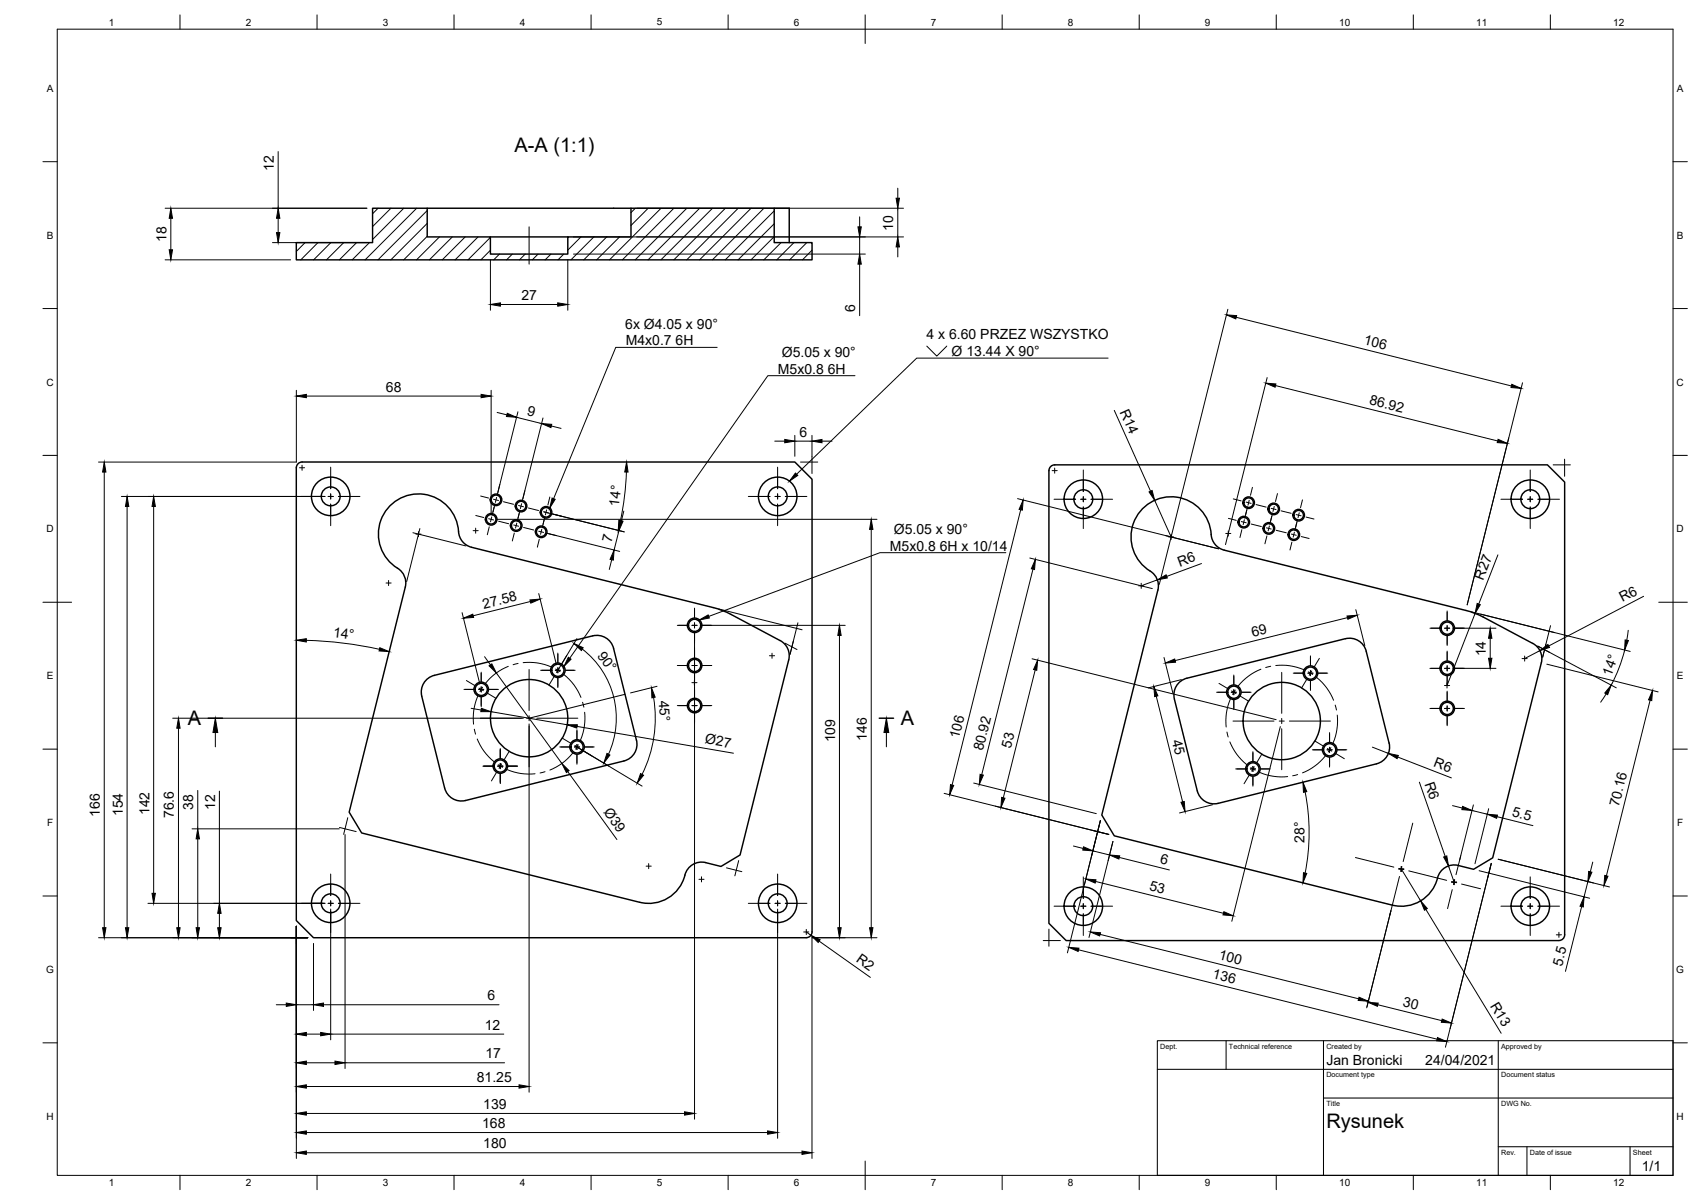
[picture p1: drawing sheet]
<svg xmlns="http://www.w3.org/2000/svg" width="594mm" height="420mm" viewBox="0 0 594 420" stroke-linecap="round" stroke-linejoin="round" font-family="sans-serif">
<!-- layer: Visible -->
<g fill="none" stroke="#000" stroke-width=".51">
<path d="M149.1 72.7h71.1M270.2 72.7h5.3v12M103.4 84.7h26.6v-12h19.1v10h22.1v6h27v-6h22v-10h50v12h13.2v6h-180zM171.2 82.7h27M104 161.8l1.4-.6h172l6 6v158a2.04 2.04 0 0 1-2 2h-172l-6-6v-158zM366.7 162.8l1.4-.6h172l6 6v158a2.04 2.04 0 0 1-2 2h-172l-6-6v-158zM272.3 223.5a6 6 0 0 1 3 6.8l-17 68.1-6.6 4-5.4-1.4a6.3 6.3 0 0 0-7.6 5.8 13 13 0 0 1-15.4 8.1l-97.1-24.2-4.3-7.3 19.6-78.5a6.4 6.4 0 0 0-3.9-7.4 14 14 0 0 1 2.3-23.7 14 14 0 0 1 20.3 12.6 6 6 0 0 0 4.4 4.6l85.9 21.5 3.9 1.5 17.9 9.5M469.6 222.9l-55.3 13.8M469.6 222.9a6 6 0 0 1 7.3 4.4l7.9 32a6 6 0 0 1-4.3 7.2l-55.3 13.9a6 6 0 0 1-7.3-4.4l-8-32a6 6 0 0 1 4.4-7.3M538 231.3a6 6 0 0 0-3-6.8l-17.9-9.5-3.9-1.5-85.9-21.5a6.4 6.4 0 0 1-4.7-6.9 14 14 0 0 0-22-9.1 14 14 0 0 0 1.6 23.8 6 6 0 0 1 2 6.1l-19.6 78.5 4.3 7.3 97.1 24.2a13.2 13.2 0 0 0 16.1-10.4 6 6 0 0 1 6.9-3.5l5.3 1.4 6.7-4 17-68.1M155.2 275l-8-32a6 6 0 0 1 4.4-7.3l55.3-13.8a6 6 0 0 1 7.3 4.4l7.9 32a6 6 0 0 1-4.3 7.2l-55.3 13.9a6 6 0 0 1-7.3-4.4"/>
<circle cx="115.4" cy="173.2" r="3.3"/>
<circle cx="115.4" cy="173.2" r="6.7"/>
<circle cx="173.1" cy="174.4" r="1.66"/>
<circle cx="173.1" cy="174.4" r="2.02"/>
<circle cx="181.9" cy="176.6" r="1.66"/>
<circle cx="181.9" cy="176.6" r="2.02"/>
<circle cx="190.6" cy="178.8" r="1.66"/>
<circle cx="190.6" cy="178.8" r="2.02"/>
<circle cx="271.5" cy="173.2" r="3.3"/>
<circle cx="271.5" cy="173.2" r="6.7"/>
<circle cx="378.1" cy="174.2" r="3.3"/>
<circle cx="378.1" cy="174.2" r="6.7"/>
<circle cx="435.8" cy="175.4" r="1.66"/>
<circle cx="435.8" cy="175.4" r="2.02"/>
<circle cx="444.6" cy="177.6" r="1.66"/>
<circle cx="444.6" cy="177.6" r="2.02"/>
<circle cx="453.3" cy="179.8" r="1.66"/>
<circle cx="453.3" cy="179.8" r="2.02"/>
<circle cx="534.2" cy="174.2" r="3.3"/>
<circle cx="534.2" cy="174.2" r="6.7"/>
<circle cx="171.4" cy="181.2" r="1.66"/>
<circle cx="171.4" cy="181.2" r="2.02"/>
<circle cx="180.2" cy="183.4" r="1.66"/>
<circle cx="180.2" cy="183.4" r="2.02"/>
<circle cx="188.9" cy="185.6" r="1.66"/>
<circle cx="188.9" cy="185.6" r="2.02"/>
<circle cx="434.1" cy="182.2" r="1.66"/>
<circle cx="434.1" cy="182.2" r="2.02"/>
<circle cx="442.9" cy="184.4" r="1.66"/>
<circle cx="442.9" cy="184.4" r="2.02"/>
<circle cx="451.6" cy="186.6" r="1.66"/>
<circle cx="451.6" cy="186.6" r="2.02"/>
<circle cx="242.5" cy="218.2" r="2.53"/>
<circle cx="242.5" cy="218.2" r="2.13"/>
<circle cx="505.2" cy="219.2" r="2.53"/>
<circle cx="505.2" cy="219.2" r="2.13"/>
<circle cx="194.7" cy="233.9" r="2.53"/>
<circle cx="194.7" cy="233.9" r="2.13"/>
<circle cx="242.5" cy="232.2" r="2.53"/>
<circle cx="242.5" cy="232.2" r="2.13"/>
<circle cx="457.4" cy="234.9" r="2.53"/>
<circle cx="457.4" cy="234.9" r="2.13"/>
<circle cx="505.2" cy="233.2" r="2.53"/>
<circle cx="505.2" cy="233.2" r="2.13"/>
<circle cx="168" cy="240.6" r="2.53"/>
<circle cx="168" cy="240.6" r="2.13"/>
<circle cx="184.7" cy="250.6" r="13.5"/>
<circle cx="242.5" cy="246.2" r="2.53"/>
<circle cx="242.5" cy="246.2" r="2.13"/>
<circle cx="430.7" cy="241.6" r="2.53"/>
<circle cx="430.7" cy="241.6" r="2.13"/>
<circle cx="447.4" cy="251.6" r="13.5"/>
<circle cx="505.2" cy="247.2" r="2.53"/>
<circle cx="505.2" cy="247.2" r="2.13"/>
<circle cx="174.6" cy="267.3" r="2.53"/>
<circle cx="174.6" cy="267.3" r="2.13"/>
<circle cx="201.4" cy="260.7" r="2.53"/>
<circle cx="201.4" cy="260.7" r="2.13"/>
<circle cx="437.3" cy="268.3" r="2.53"/>
<circle cx="437.3" cy="268.3" r="2.13"/>
<circle cx="464.1" cy="261.7" r="2.53"/>
<circle cx="464.1" cy="261.7" r="2.13"/>
<circle cx="115.4" cy="315.2" r="3.3"/>
<circle cx="115.4" cy="315.2" r="6.7"/>
<circle cx="271.5" cy="315.2" r="3.3"/>
<circle cx="271.5" cy="315.2" r="6.7"/>
<circle cx="378.1" cy="316.2" r="3.3"/>
<circle cx="378.1" cy="316.2" r="6.7"/>
<circle cx="534.2" cy="316.2" r="3.3"/>
<circle cx="534.2" cy="316.2" r="6.7"/>
</g>
<!-- layer: Border -->
<g fill="none" stroke="#000" stroke-width=".35">
<path d="M20 10.2h564v400h-564zM62.8 5.2v5M110.7 5.2v5M158.5 5.2v5M206.3 5.2v5M254.1 5.2v5M302 5.2v10M349.8 5.2v5M397.6 5.2v5M445.5 5.2v5M493.3 5.2v5M541.1 5.2v5"/>
<path d="M15 56.4h5M584 56.4h5M15 107.7h5M584 107.7h5M15 158.9h5M584 158.9h5M15 210.2h10M579 210.2h10M15 261.4h5M584 261.4h5M15 312.7h5M584 312.7h5"/>
<path d="M15 363.9h5M584 363.9h5M62.8 410.2v5M110.7 410.2v5M158.5 410.2v5M206.3 410.2v5M254.1 410.2v5M302 405.2v10M349.8 410.2v5M397.6 410.2v5M445.5 410.2v5M493.3 410.2v5"/>
<path d="M541.1 410.2v5"/>
</g>
<!-- layer: TitleBlock -->
<path d="M404 363.2h180v47h-180zM404 373.2h180M428 363.2v10M462 363.2v47M523 363.2v47M462 383.2h122M523 400.2h61M533 400.2v10M569 400.2v10" fill="none" stroke="#000" stroke-width=".36"/>
<!-- layer: Hatching -->
<g fill="none" stroke="#000" stroke-width=".35">
<path d="M132 72.7l-2 1.9M136.5 72.7l-6.5 6.4M140.9 72.7l-10.9 10.9M145.4 72.7l-18 18M149.1 73.5l-17.2 17.2M149.1 78l-12.7 12.7M221.8 72.7l-1.6 1.5M226.3 72.7l-6.1 6M230.7 72.7l-18 18M235.2 72.7l-18 18M239.7 72.7l-18 18M244.2 72.7l-18 18"/>
<path d="M248.7 72.7l-18 18M253.2 72.7l-18 18M257.7 72.7l-18 18M262.2 72.7l-18 18M266.7 72.7l-18 18M270.2 73.6l-17 17.1M270.2 78.1l-12.6 12.6M106.5 84.7l-3.1 3M111 84.7l-6 6M115.5 84.7l-6 6M120 84.7l-6 6M124.5 84.7l-6.1 6"/>
<path d="M128.9 84.7l-6 6M149.1 82.5l-8.2 8.2M153.4 82.7l-8 8M157.9 82.7l-8 8M162.4 82.7l-8 8M166.9 82.7l-8 8M171.2 82.8l-7.8 7.9M171.2 87.3l-3.3 3.4M174.3 88.7l-2 2M178.8 88.7l-2 2M183.3 88.7l-2 2M187.8 88.7l-2 2"/>
<path d="M192.3 88.7l-2 2M196.8 88.7l-2 2M198.3 82.7l-.1 .1M202.8 82.7l-4.6 4.6M207.3 82.7l-8 8M211.8 82.7l-8 8M216.3 82.7l-8 8M270.2 82.6l-8.1 8.1M272.6 84.7l-6 6M277.1 84.7l-6 6M281.6 84.7l-6 6M283.4 87.3l-3.3 3.4"/>
</g>
<!-- layer: Annotations -->
<path d="M72.7 250.6h5M306.9 250.6h5" fill="none" stroke="#000" stroke-width=".51"/>
<path d="M250.3 121.2h-35.4l-21.7 52.8M298.4 131.1h-30.4l-69.1 98.6M323.5 120.8l3.5 3.5 3.5-3.5M386.8 125h-66.8l-42 40.5M351.1 192.9h-44l-59.7 22.2M75.2 255.6v5M309.4 255.6v5" fill="none" stroke="#000" stroke-width=".35"/>
<path d="M192.7 173.8l1.1 .4-1.9 3.1zM277.6 165.1l.9 .8-3 2zM244.1 216.3l3.1-1.7 .4 1.1zM198.4 229.4l.9 .6-2.5 2.6zM75.2 250.6l.8 5h-1.7zM309.4 250.6l.8 5h-1.7z" fill="#000" stroke="#000" stroke-width=".35"/>
<!-- layer: Center Lines -->
<g fill="none" stroke="#000" stroke-width=".35">
<path d="M184.7 79.2v13M104.5 163.2h1.8M105.2 173.2h7.6M105.4 162.3v1.8M114.5 173.2h1.8M115.4 163v7.6M115.4 172.3v1.8M115.4 175.9v7.6M118.1 173.2h7.5M166.1 179.9l2.7 .7M167.8 173.1l2.7 .7M172.3 174.2l1.7 .5"/>
<path d="M172.8 175.9l-1 3.9M173.3 173.6l-.4 1.7M174.5 169.1l-.7 2.8M175.7 175.1l3.6 .9M181 176.4l1.7 .4M181.5 178.1l-1 3.9M182.1 175.8l-.5 1.7M183.2 171.3l-.7 2.7M184.4 177.3l3.6 .9M189.7 178.6l1.8 .4M190.8 177.9l-.4 1.8M191.9 173.4l-.7 2.8"/>
<path d="M193.2 179.5l2.7 .6M261.2 173.2h7.6M270.5 173.2h1.8M271.4 163v7.6M271.4 172.3v1.8M271.4 175.9v7.6M274.1 173.2h7.5M367.2 164.2h1.8M367.9 174.2h7.6M368.1 163.3v1.8M377.2 174.2h1.8M378.1 164v7.6"/>
<path d="M378.1 173.3v1.8M378.1 176.9v7.5M380.8 174.2h7.5M430.5 174.1l2.7 .7M435 175.2l1.7 .5M435.5 176.9l-1 3.9M436 174.6l-.4 1.7M437.2 170.1l-.7 2.7M438.4 176.1l3.6 .9M443.7 177.4l1.7 .4M444.2 179l-1 4M444.8 176.7l-.5 1.8"/>
<path d="M445.9 172.3l-.7 2.7M447.1 178.3l3.6 .8M452.4 179.6l1.8 .4M453.5 178.9l-.4 1.8M454.6 174.4l-.7 2.8M523.9 174.2h7.6M533.2 174.2h1.8M534.1 164v7.6M534.1 173.3v1.8M534.1 176.9v7.5M536.8 174.2h7.5M145.2 186.4h1.8"/>
<path d="M146.1 185.5v1.8M165.1 185.2h1.8M166 184.3v1.8M170.6 181l1.7 .5M170.8 183.8l-.7 2.8M171.6 180.4l-.4 1.7M174 181.9l3.6 .9M179.3 183.2l1.7 .4M179.5 186l-.7 2.8M180.4 182.5l-.5 1.8M182.8 184.1l3.5 .9M188 185.4l1.8 .4"/>
<path d="M188.2 188.2l-.6 2.7M189.1 184.7l-.4 1.8M190.2 180.2l-.9 4M191.5 186.2l2.7 .7M407.9 187.4h1.8M408.8 186.5v1.8M427.8 186.2h1.8M428.7 185.3v1.8M428.8 180.9l2.7 .7M433.3 182l1.7 .4M433.5 184.8l-.7 2.8M434.3 181.4l-.4 1.7"/>
<path d="M436.7 182.9l3.6 .8M442 184.2l1.7 .4M442.2 187l-.7 2.8M443.1 183.5l-.5 1.8M445.5 185.1l3.5 .8M450.7 186.4l1.8 .4M450.9 189.2l-.6 2.7M451.8 185.7l-.4 1.8M452.9 181.2l-.9 3.9M454.2 187.2l2.7 .7M455.9 180.4l2.7 .7M134.7 203.5h1.8"/>
<path d="M135.6 202.6v1.7M236.4 218.2h3.4M241.5 218.2h1.8M242.4 212.2v3.4M242.4 217.3v1.8M245.1 218.2h3.4M397.4 204.4h1.8M398.3 203.5v1.8M499.1 219.2h3.4M504.2 219.2h1.8M505.1 213.2v3.4M505.1 218.3v1.8"/>
<path d="M507.8 219.2h3.4M162.8 237.5l2.9 1.7M168 234.6v3.3M168 239.7v1.8M168.4 239.8l-.9 1.6M177.4 232.5a19.3 19.3 0 0 0-7.9 5.9M180.8 231.5l-1.7 .5M182.6 231.2a19.3 19.3 0 0 1 9.7 1.5M184.7 233.6v14.3M188.7 233.9h3.3M193.3 236.2l-1.7 2.9M193.8 233.9h1.8"/>
<path d="M194 233.5l1.5 .9M194.7 227.9v3.3M194.7 233v1.8M194.7 236.6v3.3M195.2 233.2l-.9 1.5M196.9 235.5a19.3 19.3 0 0 1 5.9 7.9M197.4 233.9h3.3M197.8 228.7l-1.7 2.9M236.4 232.2h3.4M241.5 238.2h1.8M241.5 232.2h1.8M242.4 220.9v3.4"/>
<path d="M242.4 226.2v3.4M242.4 231.4v1.7M242.4 234.9v4.2M245.1 232.2h3.4M268.6 228.8h1.8M269.5 227.9v1.8M425.5 238.5l2.9 1.7M430.7 235.6v3.3M440.1 233.5a19.5 19.5 0 0 0-7.9 5.9M443.5 232.5l-1.7 .4M445.3 232.2a19.6 19.6 0 0 1 9.7 1.5M447.4 234.6v14.3"/>
<path d="M451.4 234.9h3.3M456 237.2l-1.7 2.9M456.5 234.9h1.8M456.7 234.5l1.5 .9M457.4 228.9v3.3M457.4 234v1.8M457.4 237.6v3.3M457.9 234.1l-.9 1.6M459.6 236.5a19.3 19.3 0 0 1 5.9 7.9M460.1 234.9h3.3M460.5 229.7l-1.7 2.9M499.1 233.2h3.4"/>
<path d="M504.2 239.2h1.8M504.2 233.2h1.8M505.1 238.3v1.8M505.1 221.9v3.4M505.1 227.2v3.3M505.1 232.3v1.8M505.1 235.9v3.3M507.8 233.2h3.4M531.3 229.8h1.8M532.2 228.9v1.8M161.9 240.6h3.4M165.6 254.5l.4 1.7"/>
<path d="M166.6 257.9a19.3 19.3 0 0 0 5.8 7.9M166.8 243a19.2 19.2 0 0 0-1.5 9.7M167.1 240.6h1.7M167.2 240.1l1.5 .9M167.7 250.6h14.3M168 243.3v3.3M170.3 242l2.8 1.7M170.6 240.6h3.4M183.8 250.6h1.8M184.7 249.7v1.8M184.7 253.3v14.3M187.3 250.6h14.4"/>
<path d="M196.2 257.6l2.9 1.7M201.4 254.7v3.3M201.4 259.8v1.8M201.9 259.9l-1 1.5M203.3 245.1l.5 1.7M204.1 248.6a19.8 19.8 0 0 1-1.5 9.7M236.4 246.2h3.4M241.5 246.2h1.8M242.4 240.2v3.4M242.4 245.3v1.8M242.4 248.9v3.4M245.1 246.2h3.4"/>
<path d="M424.6 241.6h3.4M428.3 255.5l.4 1.7M429.3 258.9a19.3 19.3 0 0 0 5.8 7.9M429.5 244a19.2 19.2 0 0 0-1.5 9.7M429.8 241.6h1.7M429.9 241.1l1.5 .9M430.4 251.6h14.3M430.7 240.7v1.8M430.7 244.3v3.3M431.1 240.8l-.9 1.5M433 243l2.8 1.7M433.3 241.6h3.4"/>
<path d="M446.5 251.6h1.8M447.4 250.7v1.8M447.4 254.3v14.3M450 251.6h14.4M458.9 258.6l2.9 1.7M464.1 255.7v3.3M466 246l.5 1.8M466.8 249.5a19.8 19.8 0 0 1-1.5 9.8M499.1 247.2h3.4M504.2 247.2h1.8M505.1 241.2v3.3M505.1 246.3v1.8"/>
<path d="M505.1 249.9v3.4M507.8 247.2h3.4M168.6 267.4h3.4M173.2 269.6l-1.7 2.9M173.7 267.4h1.8M173.9 266.9l1.5 .9M174.6 261.3v3.4M174.6 266.4v1.8M174.6 270v3.4M175.1 266.6l-.9 1.5M177 268.6a19.2 19.2 0 0 0 9.8 1.4M177.3 267.4h3.4"/>
<path d="M177.7 262.2l-1.7 2.8M190.2 269.3l-1.7 .4M195.4 260.7h3.3M199.9 262.9a19.3 19.3 0 0 1-8 5.8M200.5 260.7h1.8M200.6 260.2l1.6 .9M201.4 263.4v3.3M203.7 262.1l2.8 1.7M204.1 260.7h3.3M431.3 268.3h3.4M435.9 270.6l-1.7 2.9M436.4 268.3h1.8"/>
<path d="M436.6 267.9l1.5 .9M437.3 262.3v3.4M437.3 267.4v1.8M437.3 271v3.4M437.8 267.6l-.9 1.5M439.7 269.6a19.5 19.5 0 0 0 9.8 1.4M440 268.3h3.4M440.4 263.2l-1.7 2.8M452.9 270.3l-1.7 .4M458.1 261.7h3.3M462.6 263.9a19.5 19.5 0 0 1-8 5.8M463.2 261.7h1.8"/>
<path d="M463.3 261.2l1.6 .9M464.1 260.8v1.8M464.1 264.4v3.3M464.6 260.9l-1 1.5M466.4 263l2.8 1.8M466.8 261.7h3.3M473.1 299.3l13.4 3.3M493.1 287.3l-3.3 13.4M509.9 298.6l-1.7 6.6M105.2 315.2h7.6M114.5 315.2h1.8M115.4 305v7.5"/>
<path d="M115.4 314.3v1.8M115.4 317.9v7.6M118.1 315.2h7.5M225.5 302.3h1.8M226.4 301.4v1.7M244 306.9h1.7M244.9 306v1.8M261.2 315.2h7.6M270.5 315.2h1.8M271.4 305v7.5M271.4 314.3v1.8M271.4 317.9v7.6"/>
<path d="M274.1 315.2h7.5M367.9 316.2h7.6M377.2 316.2h1.8M378.1 306v7.5M378.1 315.3v1.8M378.1 318.9v7.6M380.8 316.2h7.5M488.2 303.3h1.8M488.3 303l1.7 .5M488.5 305.9l-3.4 13.4M489.1 302.4v1.7M489.3 302.4l-.4 1.7"/>
<path d="M491.7 303.9l13.3 3.3M506.7 307.8h1.7M506.7 307.6l1.7 .5M506.9 310.5l-1.6 6.6M507.6 307v1.7M507.8 307l-.5 1.7M510.2 308.5l6.6 1.7M523.9 316.2h7.6M533.2 316.2h1.8M534.1 306v7.5M534.1 315.3v1.8M534.1 318.9v7.6"/>
<path d="M536.8 316.2h7.5M280.5 325.2h1.8M281.4 324.3v1.8M543.2 326.2h1.8M544.1 325.3v1.8"/>
</g>
<!-- layer: Dimensions -->
<g fill="none" stroke="#000" stroke-width=".35">
<path d="M97.1 52.9v19.8M57.6 72.7h70.5M59.6 76.2v11M97.1 76.2v5M222.2 72.7h93.2M300.1 75.7v3.5M313.4 65.7v3.5M313.4 72.7v10M57.6 90.7h43.8M95.1 84.7h33M171.2 90.7v17.6M198.2 90.7v17.6"/>
<path d="M200.2 82.7h115.2M200.2 88.7h101.8M300.1 82.7v6M300.1 92.2v18M313.4 86.2v3.5M174.7 106.3h20M428.6 107.9l-24 96M431.5 110.7l96 24M103.4 136.2v25h-69M106.9 138.2h61M171.4 136.2v43M442.3 131.8l-14.5 58.3"/>
<path d="M445.2 134.6l77.6 19.3M531.4 133.6l-19.3 77.5M173.5 143.9l3.4 .9M180.3 145.6l8.7 2.2M180.8 143.7l-7.2 28.8M189.5 145.9l-7.2 28.8M192.4 148.7l3.4 .8M270.4 153.9h3.5M277.4 151.9v7.3M277.4 153.9h6M283.4 151.9v13.3M286.9 153.9h3.5"/>
<path d="M388.9 143.2l12.7 28.2M36.4 164.7v159M42.4 173.2h71M44.4 176.7v147M53.6 176.7v135M189.9 178.6l28.1 7M217.7 178.4l-.8 3.4M218.7 164.7l-.8 9.2-1.3 7.8M279.4 161.2h6M355.2 174l70.1 17.5M356.3 177.9l-24 96.1M403 174.6l5.8 12.8"/>
<path d="M542.1 162.2h6M546.1 160.2v6M144.1 185.9l18.5 4.6M146.6 184.4l-4.7 18.6M173.4 181.2h132.7M190.8 186.1l25.5 6.3M213.5 195.3l-.8 3.4M216 185.1l-1.6 6.8M304.1 184.7v139M359.5 194.7l42.7 10.7M360.6 198.6l-17.9 71.7M419.4 196.7l-12.2 4.4"/>
<path d="M522.8 193.6l-6.7 17.2M161.3 213.8l6.2 24.9M185.1 209.9l-19.9 5M188 207.1l6.2 24.9M244.4 218.2h50.6M250.9 212.5l29.1 7.3M278.5 217.3l-2.7 11M404 202.4l-5.7 2M470.3 215.5l-60.1 15M473.2 212.7l3.2 12.6M507.1 219.2h15.1M513.6 213.5l55.4 13.8"/>
<path d="M514.9 214.1l-9.8 25.1M541.2 218.3l-2.7 11M568.3 220l-.5 3.4M573.7 208.1l-33.1 17.3M106.9 223.5a134 134 0 0 1 25.6 3.1M169.1 229.2l2.1 2.8M173.2 234.8l22.9 31.6M201.4 222.8l-7 11.7M203.3 226.5a30.4 30.4 0 0 1 9.1 36.7M229.3 239.5l-9.2 2.3M242.4 220.2v170.4M274 224.5l4.2 2.2"/>
<path d="M293 221.7v102M360.2 229.9l85.2 21.2M361.3 233.8l-11.1 44.6M406.3 229.4l3.1 12.6M412.3 237.2l-11.5 2.9M507.1 233.2h15.1M520.1 222.7v7M536.7 225.5l27.5 14.5M537.5 227.1l-5.3 2.7M539.9 231.8l38.9 9.6M567.1 226.8l-2.2 6.9-2.5 5.4M60.3 250.6h122.4"/>
<path d="M62.3 254.1v69.6M164.5 247.2l3.4 .6M171.4 248.3l26.6 4.6M184.7 252.6v128.5M201.4 253.5l54.6 9.3M228.1 243.4a44 44 0 0 1-4 26.8M403.6 243l9.2 36.8M446.9 253.6l-16.9 67.9M560.6 242.1l-1.9 2.9M576 244.4l-15.3 61.2M69 275.8v13.4M76.6 276.1v39.1"/>
<path d="M198.2 269.3l17.1 23.7M200.8 260.3l23.3 14M329.5 276.9l57.5 14.3M339.9 273.3l42.8 10.6M455.6 276.4a72.6 72.6 0 0 1 0 28.3M479 260.7l5.6 2.2M487.9 264.2l18.7 7.3M495.4 272.9l9 26M67 289.2h51.4M69 292.7v31M118.5 288.8l5.8 1.4M120.4 291.2v81.7"/>
<path d="M121.4 285.3l-1.4 5.9M374.7 295.2l3.4 .9M381.5 296.9l5.8 1.5M382.7 292.2l1.4-5.9-11.5 46.2M390.7 299.2l17.5 4.4M423.2 280.8l-11.5 2.9M507 281.1l3.4 .9M513.8 282.8l5.3 1.3M514.3 280.9l-4.8 19.2M519.6 282.2l-4.8 19.2M522.5 285l12.6 3.1M522.9 299.8l38.9 9.7"/>
<path d="M51.6 315.2h61.8M76.6 318.7v5M115.4 317.2v45.7M253.6 302.9l5.3 1.3M257.8 300.3l-1.3 5.3M271.4 317.2v80M382.4 307.6l44.6 11.1M386.8 300.3l1.7-6.7-8.4 33.6M485.5 317.8l-8.5 33.9M489.1 303.3l6.8 11.1M497.7 317.4l26.3 43.2M505.6 302.2l2 5.6"/>
<path d="M516.3 303.8l38.6 9.7M520.5 301.3l-16 64.1M552.1 316.4l-5.7 22.6M554.2 307.6l-1.3 5.4M555.9 300.8l-.8 3.4M34.4 327.2h73M103.4 323.2v81.1M109.4 329.2v23.4M281.4 325.2l1.7 1.2M285.9 328.4l17.9 12.7M306.1 327.2h-22.7v77.1M364.1 328.2h6"/>
<path d="M366.1 324.2v6M376.4 331.4l125.2 31.2M384 326.1l90.2 22.5M96.4 350.6h3.5M103.4 350.6h6M112.9 350.6h61.3M480.9 350.6l22.3 5.6M106.9 370.9h10M106.9 360.9h5M106.9 379.2h74.3M115.4 360.9h60.5M120.4 370.9h55.7"/>
<path d="M106.9 395.2h161M106.9 388.6h132M106.9 402.3h173"/>
</g>
<g fill="#000" stroke="#000" stroke-width=".35">
<path d="M59.6 72.7l.6 3.5h-1.1zM97.1 72.7l.6 3.5h-1.2zM299.5 79.2h1.1l-.5 3.5zM312.8 69.2h1.1l-.5 3.5zM59.1 87.2h1.1l-.6 3.5zM96.5 81.2h1.2l-.6 3.5zM300.1 88.7l.5 3.5h-1.1zM313.4 82.7l.5 3.5h-1.1zM171.2 106.3l3.5-.6v1.1zM194.7 105.7l3.5 .6-3.5 .5zM428.1 109.9l3.5 .3-.2 1.1zM103.4 138.2l3.5-.6v1.2z"/>
<path d="M167.9 137.6l3.5 .6-3.5 .6zM441.8 133.7l3.5 .3-.2 1.1zM527.7 134.1l3.2 1.4-3.5-.3zM177.1 144.2l3.2 1.4-3.5-.2zM189 147.8l3.6 .3-.3 1.1zM273.9 153.4l3.5 .5-3.5 .6zM283.4 153.9l3.5-.5v1.1zM522.9 153.3l3.3 1.4-3.6-.2zM36.4 161.2l.6 3.5h-1.2zM44.4 173.2l.6 3.5h-1.2zM53.6 173.2l.6 3.5h-1.1zM218.7 161.2l.5 3.5h-1.1z"/>
<path d="M357.1 174.5l-.3 3.5-1.1-.2zM401.1 171.7l1-.5 .9 3.4zM214.4 191.9l-.3 3.6-1.2-.3zM216.3 181.6l1.2 .3-1.5 3.2zM216 181.5l1.1 .3-1.3 3.3zM304.1 181.2l.6 3.5h-1.2zM361.4 195.2l-.3 3.6-1.1-.3zM161.8 215.7l3.2-1.4 .3 1.2zM185 209.4l3.5-.3-3.2 1.4zM404 202.4l3-1.8 .4 1.1zM470.2 215l3.5-.3-3.2 1.4zM515.6 210.6l1.1 .4-1.8 3.1z"/>
<path d="M103.4 223.4l3.5-.5v1.1zM132.6 226l3.2 1.4-3.5-.2zM170.7 232.3l1-.6 1.5 3.1zM200.3 224.6l3.3 1.4-.7 1zM293 218.2l.6 3.5h-1.2zM362.2 230.4l-.3 3.5-1.1-.3zM406.8 231.4l3.2-1.4 .3 1.1zM520.1 219.2l.6 3.5h-1.1zM519.6 229.7h1.1l-.6 3.5zM537.5 227.1l2.8-2.2 .6 1zM567.2 223.3l1.2 .2-1.3 3.3zM62.3 250.6l.6 3.5h-1.2z"/>
<path d="M168 247.2l3.4 1.1h-3.6zM198 252.9h3.5l-.2 1.2zM227.4 240l1.3 3.3-1.2 .2zM402.7 239.6l1.5 3.2-1.2 .3zM562.4 239.1l-1.3 3.3-1-.5zM576.8 241l-.3 3.5-1.1-.3zM196.1 266.4l2.5 2.5-.9 .7zM211.9 262.9l1 .6-2.1 2.8zM223.6 270l1 .5-2.2 2.8zM331.8 273.8l1.1 .3-1.4 3.2zM342.1 270.2l1.1 .3-1.4 3.2zM349.6 278.3l1.2 .3-1.4 3.2z"/>
<path d="M412.2 280l1.2-.3 .2 3.5zM454.8 273l1.3 3.2-1.1 .3zM484.6 262.9l3.5 .7-.4 1.1zM69 289.2l.6 3.5h-1.1zM378.2 295.5l3.3 1.4-3.6-.2zM387.3 298.4l3.5 .3-.3 1.1zM503.9 299.1l1.1-.4 .6 3.5zM510.5 281.4l3.3 1.4-3.5-.3zM519.1 284.1l3.6 .3-.3 1.2zM53.1 311.7h1.1l-.6 3.5zM76.6 315.2l.6 3.5h-1.2zM379 306.7l3.5 .3-.2 1.2z"/>
<path d="M427.2 318.2l3.2 1.4-3.5-.3zM455 304.5l1.1 .3-1.3 3.3zM495.9 314.4l2.3 2.7-1 .5zM552.9 313l-.3 3.5-1.1-.3zM554.5 304.1l1.1 .3-1.4 3.2zM560.1 305.5l1.2 .3-1.4 3.2zM35.8 323.7h1.2l-.6 3.5zM43.8 323.7h1.2l-.6 3.5zM61.7 323.7h1.2l-.6 3.5zM68.5 323.7h1.1l-.6 3.5zM76 323.7h1.2l-.6 3.5zM283.1 326.4l3.2 1.5-.7 1z"/>
<path d="M292.4 323.7h1.2l-.6 3.5zM303.5 323.7h1.2l-.6 3.5zM373.1 330.6l3.5 .3-.3 1.1zM380.6 325.2l3.5 .3-.3 1.1zM99.9 350l3.5 .6-3.5 .6zM109.4 350.6l3.5-.6v1.2zM474.4 348l3.2 1.4-3.5-.3zM477.5 349.8l3.6 .3-.3 1.1zM503.4 355.6l3.2 1.4-3.5-.3zM103.4 370.9l3.5-.6v1.2zM103.4 360.9l3.5-.6v1.2zM103.4 379.2l3.5-.6v1.1z"/>
<path d="M111.9 360.3l3.5 .6-3.5 .6zM116.9 370.3l3.5 .6-3.5 .6zM181.2 378.6l3.5 .6-3.5 .5zM501.8 362.1l3.2 1.4-3.5-.3zM103.4 395.2l3.5-.5v1.1zM103.4 388.6l3.5-.6v1.1zM238.9 388l3.5 .6-3.5 .5zM267.9 394.7l3.5 .5-3.5 .6zM103.4 402.3l3.5-.6v1.1zM279.9 401.7l3.5 .6-3.5 .5z"/>
</g>
<!-- layer: Sketch1 -->
<path d="M218.1 242.3l-33.4 8.3" fill="none" stroke="#000" stroke-width=".36"/>
<g font-size="7">
<text x="179.6" y="53">A-A (1:1)</text>
<text x="65.5" y="253.1">A</text>
<text x="314.4" y="253.1">A</text>
<text x="463" y="393.7">Rysunek</text>
</g>
<g font-size="4.9">
<text x="95.6" y="59.6" transform="rotate(-90 95.6 59.6)">12</text>
<text x="311.8" y="80.5" transform="rotate(-90 311.8 80.5)">10</text>
<text x="58.1" y="84.5" transform="rotate(-90 58.1 84.5)">18</text>
<text x="182" y="104.8">27</text>
<text x="298.5" y="108.9" transform="rotate(-90 298.5 108.9)">6</text>
<text x="218.2" y="114.7">6x Ø4.05 x 90°</text>
<text x="323.4" y="118.3">4 x 6.60 PRZEZ WSZYSTKO</text>
<text x="218.4" y="120.5">M4x0.7</text>
<text x="235.8" y="120.5">6H</text>
<text x="272.9" y="124.6">Ø5.05 x 90°</text>
<text x="332.2" y="124.3">Ø 13.44 X 90°</text>
<text x="475.8" y="120.2" transform="rotate(14 475.8 120.2)">106</text>
<text x="271.5" y="130.4">M5x0.8</text>
<text x="288.9" y="130.4">6H</text>
<text x="134.7" y="136.7">68</text>
<text x="390.8" y="143.6" transform="rotate(66 390.8 143.6)">R14</text>
<text x="477.7" y="141.1" transform="rotate(14 477.7 141.1)">86.92</text>
<text x="183.7" y="144.9" transform="rotate(14 183.7 144.9)">9</text>
<text x="279.1" y="152.4">6</text>
<text x="216" y="176.8" transform="rotate(-83 216 176.8)">14°</text>
<text x="213.4" y="189.5" transform="rotate(-76 213.4 189.5)">7</text>
<text x="312" y="186.3">Ø5.05 x 90°</text>
<text x="310.6" y="192.2">M5x0.8</text>
<text x="328" y="192.2">6H x 10/14</text>
<text x="411.8" y="197.8" transform="rotate(-20 411.8 197.8)">R6</text>
<text x="517.7" y="202.6" transform="rotate(-69 517.7 202.6)">R27</text>
<text x="168.9" y="212.4" transform="rotate(-14 168.9 212.4)">27.58</text>
<text x="566.3" y="210.2" transform="rotate(-28 566.3 210.2)">R6</text>
<text x="116.2" y="222.5" transform="rotate(7 116.2 222.5)">14°</text>
<text x="437.2" y="222.2" transform="rotate(-14 437.2 222.2)">69</text>
<text x="208.3" y="228.8" transform="rotate(54 208.3 228.8)">90°</text>
<text x="518.6" y="229.1" transform="rotate(-90 518.6 229.1)">14</text>
<text x="562.3" y="236.1" transform="rotate(-69 562.3 236.1)">14°</text>
<text x="230" y="244.5" transform="rotate(87 230 244.5)">45°</text>
<text x="334.7" y="257.9" transform="rotate(-76 334.7 257.9)">106</text>
<text x="245.9" y="259.4" transform="rotate(10 245.9 259.4)">Ø27</text>
<text x="291.5" y="259.1" transform="rotate(-90 291.5 259.1)">109</text>
<text x="302.6" y="258.5" transform="rotate(-90 302.6 258.5)">146</text>
<text x="343.1" y="262.2" transform="rotate(-76 343.1 262.2)">80.92</text>
<text x="352.9" y="261.2" transform="rotate(-76 352.9 261.2)">53</text>
<text x="409.1" y="258.4" transform="rotate(76 409.1 258.4)">45</text>
<text x="500.2" y="267.3" transform="rotate(21 500.2 267.3)">R6</text>
<text x="497.3" y="273.5" transform="rotate(71 497.3 273.5)">R6</text>
<text x="565.1" y="281.6" transform="rotate(-76 565.1 281.6)">70.16</text>
<text x="34.8" y="285.1" transform="rotate(-90 34.8 285.1)">166</text>
<text x="42.8" y="284.8" transform="rotate(-90 42.8 284.8)">154</text>
<text x="52.2" y="284.4" transform="rotate(-90 52.2 284.4)">142</text>
<text x="60.7" y="285.5" transform="rotate(-90 60.7 285.5)">76.6</text>
<text x="67.5" y="282.6" transform="rotate(-90 67.5 282.6)">38</text>
<text x="75.1" y="282.8" transform="rotate(-90 75.1 282.8)">12</text>
<text x="210.5" y="283.5" transform="rotate(54 210.5 283.5)">Ø39</text>
<text x="527.6" y="284.6" transform="rotate(14 527.6 284.6)">5.5</text>
<text x="455.4" y="294.1" transform="rotate(-90 455.4 294.1)">28°</text>
<text x="404.7" y="301.1" transform="rotate(14 404.7 301.1)">6</text>
<text x="401" y="310.6" transform="rotate(14 401 310.6)">53</text>
<text x="298.6" y="335.5" transform="rotate(35 298.6 335.5)">R2</text>
<text x="425.2" y="334.7" transform="rotate(14 425.2 334.7)">100</text>
<text x="423" y="341.4" transform="rotate(14 423 341.4)">136</text>
<text x="545.2" y="337.4" transform="rotate(-76 545.2 337.4)">5.5</text>
<text x="170.2" y="349.1">6</text>
<text x="489.5" y="351.1" transform="rotate(14 489.5 351.1)">30</text>
<text x="520" y="351" transform="rotate(59 520 351)">R13</text>
<text x="169.2" y="359.4">12</text>
<text x="169.4" y="369.4">17</text>
<text x="463" y="371.7">Jan Bronicki</text>
<text x="497.5" y="371.7">24/04/2021</text>
<text x="166.4" y="377.6">81.25</text>
<text x="168.7" y="387">139</text>
<text x="168.3" y="393.7">168</text>
<text x="168.7" y="400.7">180</text>
<text x="573.1" y="408.8">1/1</text>
</g>
<g font-size="3.5">
<text x="37.9" y="8.9">1</text>
<text x="85.8" y="8.9">2</text>
<text x="133.6" y="8.9">3</text>
<text x="181.4" y="8.9">4</text>
<text x="229.3" y="8.9">5</text>
<text x="277.1" y="8.9">6</text>
<text x="324.9" y="8.9">7</text>
<text x="372.7" y="8.9">8</text>
<text x="420.6" y="8.9">9</text>
<text x="467.4" y="8.9">10</text>
<text x="515.3" y="8.9">11</text>
<text x="563.1" y="8.9">12</text>
<text x="16.3" y="32">A</text>
<text x="585.3" y="32">A</text>
<text x="16.3" y="83.3">B</text>
<text x="585.3" y="83.3">B</text>
<text x="16.2" y="134.6">C</text>
<text x="585.2" y="134.6">C</text>
<text x="16.2" y="185.8">D</text>
<text x="585.2" y="185.8">D</text>
<text x="16.3" y="237">E</text>
<text x="585.3" y="237">E</text>
<text x="16.4" y="288.3">F</text>
<text x="585.4" y="288.3">F</text>
<text x="16.1" y="339.6">G</text>
<text x="585.1" y="339.6">G</text>
<text x="16.2" y="390.8">H</text>
<text x="585.2" y="390.8">H</text>
<text x="37.9" y="413.9">1</text>
<text x="85.8" y="413.9">2</text>
<text x="133.6" y="413.9">3</text>
<text x="181.4" y="413.9">4</text>
<text x="229.3" y="413.9">5</text>
<text x="277.1" y="413.9">6</text>
<text x="324.9" y="413.9">7</text>
<text x="372.7" y="413.9">8</text>
<text x="420.6" y="413.9">9</text>
<text x="467.4" y="413.9">10</text>
<text x="515.3" y="413.9">11</text>
<text x="563.1" y="413.9">12</text>
</g>
<g font-size="2.5">
<text x="405" y="366">Dept.</text>
<text x="429" y="366">Technical reference</text>
<text x="463" y="366">Created by</text>
<text x="524" y="366">Approved by</text>
<text x="463" y="376">Document type</text>
<text x="524" y="376">Document status</text>
<text x="463" y="386">Title</text>
<text x="524" y="386">DWG No.</text>
<text x="524" y="403">Rev.</text>
<text x="534" y="403">Date of issue</text>
<text x="570" y="403">Sheet</text>
</g>
</svg>
